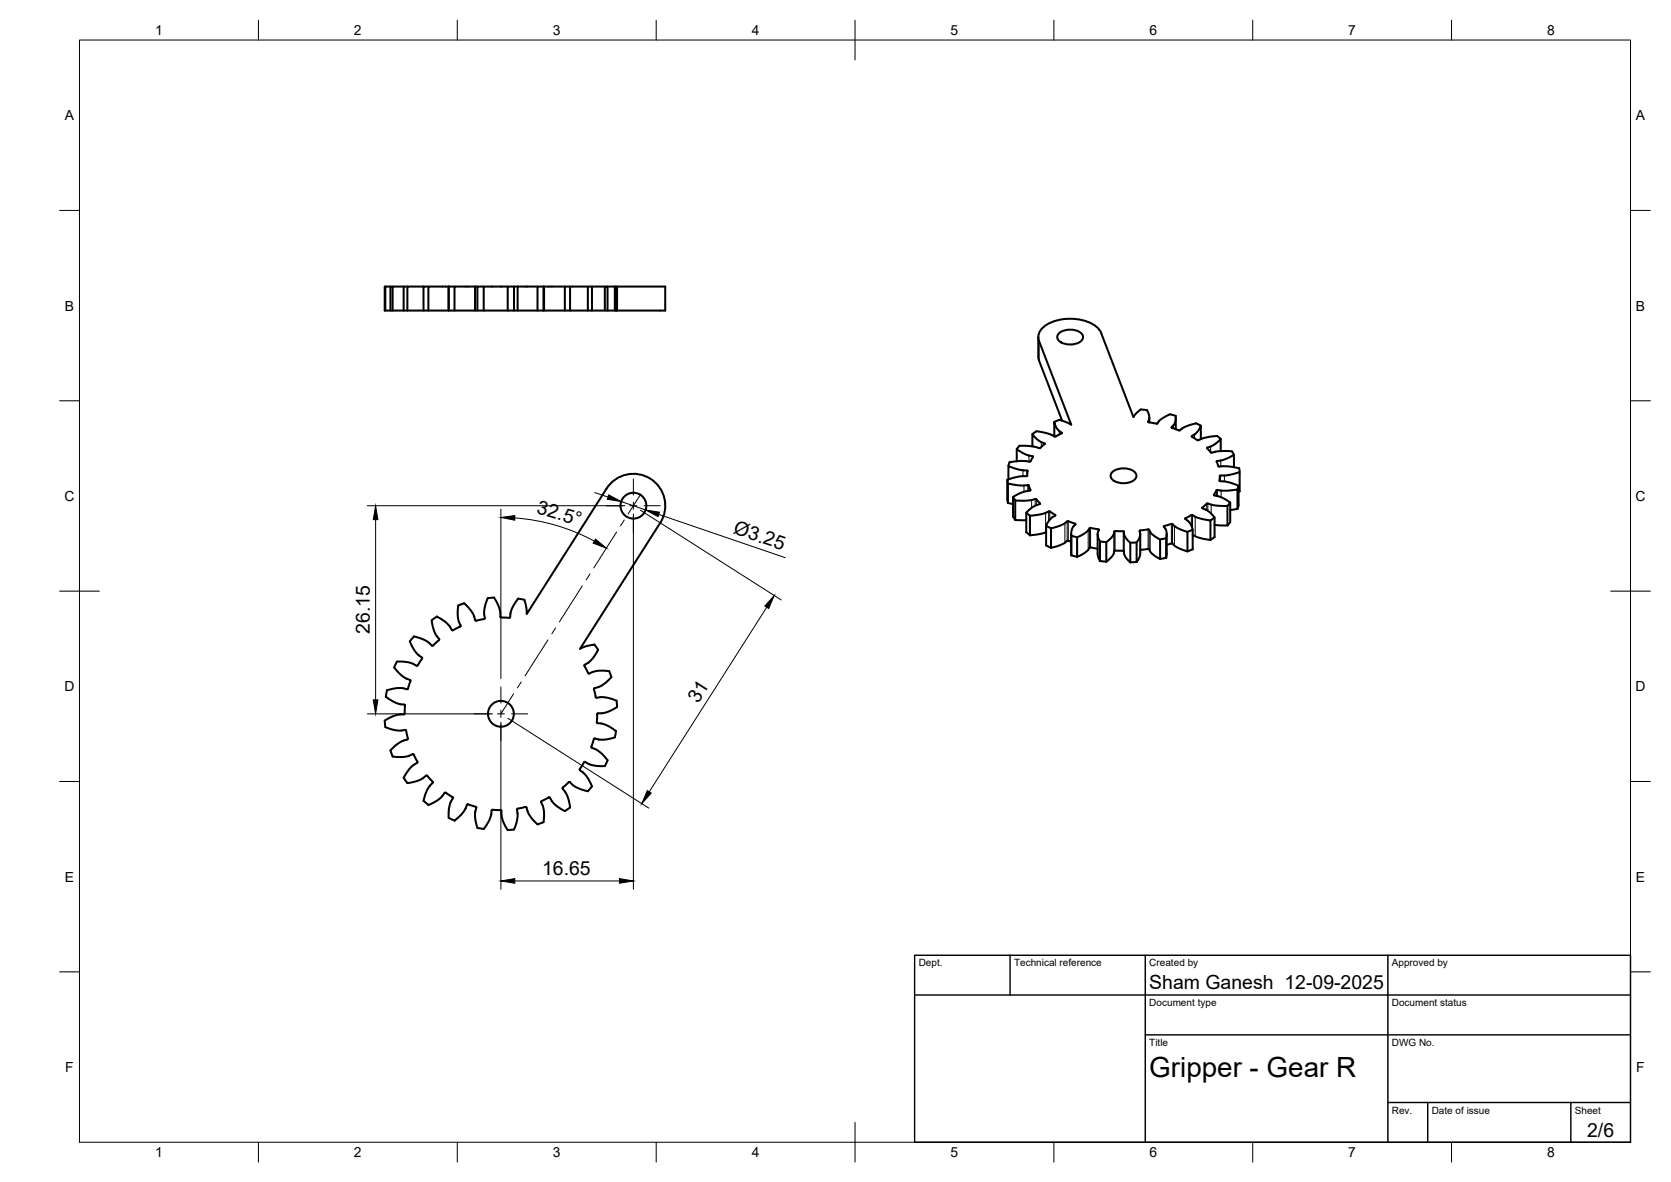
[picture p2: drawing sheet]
<svg xmlns="http://www.w3.org/2000/svg" width="420mm" height="297mm" viewBox="0 0 420 297" stroke-linecap="round" stroke-linejoin="round" font-family="sans-serif">
<!-- layer: Visible -->
<g fill="none" stroke="#000" stroke-width=".51">
<path d="M96.9 72h-.2v6h58.5M98.2 72h-1.3v6M98.7 72h-.5v6M101.5 72h-2.8v6M102.4 72h-.9v6M106.5 72h-4.1v6M107.7 72h-1.2v6M112.8 72v6M112.8 72h-5.1v6M114.3 72h-1.5v6M119.4 72h-5.1v6M119.4 72h.6"/>
<path d="M119.4 72v6M121.6 72h-1.6v6M127.7 72h-6.1v6M129.2 72h-1.5v6M130.2 72h4.9M130.2 72h-1v6M130.2 72v6M136.7 72h-1.6v6M136.8 72h5.2M136.8 72h-.1v6M136.8 72v6M142 78v-6h1.3v6"/>
<path d="M143.3 72h4.5M147.8 78v-6h1v6M148.8 72h3.3M152.1 78v-6h.7v6M152.8 72h1.8M154.9 78v-6h.3v6M154.9 72h-.3v6M155.2 72h12.1v6h-12.1M261.1 84.7v4.9l.2 1M261.3 85.7a3.4 3.4 0 0 1 1.8-4 12.2 12.2 0 0 1 12.3 .2l1.2 1.2 .3 .6 8.1 21.1 1.2-1.4a2.21 2.21 0 0 1 2.2-.3M261.3 85.7l8 21-2.1-.9a2.12 2.12 0 0 0-2.1 .2M261.3 90.6l5.8 15.1"/>
<path d="M266.3 83.7a4.5 4.5 0 0 1 5.9 .4 1.6 1.6 0 0 1-1.4 2.2 4.4 4.4 0 0 1-4.8-1 1.22 1.22 0 0 1 .3-1.6zM258.1 119.7a12.3 12.3 0 0 0-4.8 .9l.1 5.8M258.2 118.2l-1.9-.2-2.7-.9v3.4M258.2 118.2l.2 .1M258.3 119.5l-.2 .1M258.4 118.4l-.1 1.1M258.9 116l-2-.2-3.1 .4-.2 .9M259.6 109.1l.5-.4a1.21 1.21 0 0 1 1.6-.2l1.5 .3 2.1 .9 1.7-.9a3.9 3.9 0 0 1-1.9-2.8v3.7M259.6 114.7a8.6 8.6 0 0 1-3.9-1.8v3M259.6 114.7l.2 .1-.7 1.1-.2 .1M261.3 112.6l-1.3-.4-3.1-.2a1.24 1.24 0 0 0-1.2 .8M262.6 111.4a6 6 0 0 1-3-2.3v3.1"/>
<path d="M262.6 111.4l.1 .2-1.1 1h-.3M279.7 118.6a4.5 4.5 0 0 1 5.9 .4 1.6 1.6 0 0 1-1.4 2.2 4.4 4.4 0 0 1-4.8-1 1.22 1.22 0 0 1 .3-1.6zM288.4 103.1a2.87 2.87 0 0 1 .3 3l2.2 .4a6.2 6.2 0 0 1 3.3-2.4M289 105v1.2M294.2 104.1l1.4 .4M295.6 104.5v.6a3 3 0 0 1-1 2.3l.1 .1M295.6 105v2.9M302 107l-.7-.3a1.31 1.31 0 0 0-1.6-.1 8.2 8.2 0 0 0-3.2 1.6l-1.8-.7M304.4 113.7l2.2-.3h2.6a1.09 1.09 0 0 1 1.1 .9M306 115.9a9.9 9.9 0 0 0 4.3-1.6v3.1M306 115.9l-.1 .1 .5 1.2h2.6l2.6 .5M306.9 113.4v-3.1l-.5 .6a6.9 6.9 0 0 1-2.9 1.7l.9 1.1"/>
<path d="M306.9 110.3l-.4-.4a1.22 1.22 0 0 0-1.6-.2l-2 .3-1.7 .6-1.5-.9v-.1a4.5 4.5 0 0 0 2.2-2.6v3.3M311.6 117.7l.1 .9M253.3 120.6l.1 .9M253.4 126.4l1.3 .3M254.7 124.9l.6 .8M255.3 130.7h2.7M258.1 128.8l.9 .8M259 123.3a9.3 9.3 0 0 0-4.3 1.6v4.9l.6 .9M259 123.3l.1-.2-.5-1.2h-2.7l-2.5-.4v4.9M261.5 126.5l-1-1.1-2.6 .4h-2.6v4.9M261.5 126.5l-.1 .2a6.8 6.8 0 0 0-3.4 2.1l.1 4.9 .9 .8M263 133.7l-1.4 .5-2.6 .3"/>
<path d="M263.1 137.1l1.2 .6M263.1 132.2l1.2 .6M263.7 128.5a11.8 11.8 0 0 1-4.7 1.1v4.9M263.7 128.5l1.6 .9M265.3 129.4v.2a4.5 4.5 0 0 0-2.3 2.6v4.9M268.3 135.9a8.5 8.5 0 0 1-4 1.8M268.3 135.9l1.1 .3M269.3 134.2l.1 5.4M269.4 139.5l1.4 .4M269.4 134.6l1.4 .4M270.4 131.8a3.1 3.1 0 0 0-1 2.8v5M270.4 131.8l-2.1-.8a8.5 8.5 0 0 1-4 1.8v4.9"/>
<path d="M274.2 137.6l1.8 .3M274.2 132.7l2 .3M274.2 132.7h-.1a6.3 6.3 0 0 1-3.3 2.3v4.9M274.2 137.6h-.1a6.3 6.3 0 0 1-3.3 2.3M276 134.2v5.1l.6 1.7M276.2 133l.1 .2M276.3 133.2a2.69 2.69 0 0 0 .3 2.9v4.9M276.6 136.1l1.6 .1M280.4 133.5h-.2a4.1 4.1 0 0 1-2 2.8v4.9l.6-.5a3.6 3.6 0 0 0 1.4-2.3h.2M280.4 138.4h2.2a3.5 3.5 0 0 0 1.6 2.9M280.4 133.5h2.2a3.4 3.4 0 0 0 1.6 2.9v4.9M285.8 136.3l-1.6 .1"/>
<path d="M286.7 133.3h-.1a3 3 0 0 1-.8 3v4.9l.5-.8 .4-1.1v-5.1M286.7 133.3l2.1-.2a5 5 0 0 0 2.9 2.5v4.9l-.8-.5a4.3 4.3 0 0 1-2.1-2l-2.1 .2M293.2 135.3l-1.5 .3M293.3 134.2l-.1 6M293.4 136.9l1.4-.3a7.6 7.6 0 0 0 3.8 2M294.8 131.7a7.8 7.8 0 0 0 3.8 2v4.9M294.8 131.7l-2.2 .6a3 3 0 0 1 .6 3v4.9M299.8 129.5a10.5 10.5 0 0 0 4.6 1.3v4.9l-1.1-.2a8.5 8.5 0 0 1-3.4-1.1M299.9 129.5l-1.9 .8a4.1 4.1 0 0 1 1.9 2.8v4.9l-1.3 .6M299.9 133.1l-1.3 .6M302.3 127.6l.1 .1a6 6 0 0 1 3 2.4v4.9l-1 .7M302.3 127.6l1.3-1.1 2.4 .6h2.6v4.9"/>
<path d="M305.4 124.5a8.6 8.6 0 0 1 3.9 1.8v4.9l-.6 .8M305.4 131.9l3.2 .1M305.4 130.1l-1 .7M306.1 123.2l1.9 .1 3.1-.3v4.9l-1.8 .3M306.1 123.1l-.2 .1-.7 1.1 .2 .2M306.8 120.9l2.4 .3 2.2 .9v4.9M306.8 120.9l-.2-.1 .2-1.3 2.5-.2 2.4-.7v4.9l-.3 .1M309.3 126.3l-.6 .8M311.4 127l-.2 .9M311.4 122.1l-.2 .9M108.5 155.9l.1 .5a7.6 7.6 0 0 0 1.8 4.2M108.5 155.9l1.4-1a8.4 8.4 0 0 1 3.9 3.5l1.2-.6a.77 .77 0 0 0 .8-.6"/>
<path d="M119.8 156h-.2a8.5 8.5 0 0 0-2.9-4.4l-1.5 .6a7.7 7.7 0 0 0 .6 5M121.8 155.5l-2 .5M122.6 150.3a8.3 8.3 0 0 0-.7 5.2l-.1 .1M124.2 150.2a7.8 7.8 0 0 1 1.6 4.8M124.2 150.2l-1.6 .1M130.3 150.5a8.4 8.4 0 0 0-2.1 4.7h-1.4a.76 .76 0 0 1-1-.2M130.3 150.4l1.6 .3M131.8 150.7l.5 1.8 .1 1.8 20.1-31.5a8 8 0 0 1 11.1-2.5 8 8 0 0 1 2.4 11.1l-20.1 31.6 1.2-.5 2.4-.5 .9 1.3M276.6 141l1.6 .2M285.8 141.2l-1.6 .1M293.2 140.2l-1.5 .3M102.3 173.2a7.8 7.8 0 0 0-5 .3l-.3 1.6a8.4 8.4 0 0 0 4.8 2v1.4a.76 .76 0 0 1-.3 1 7.8 7.8 0 0 0-4.8 1.6l.2 1.6"/>
<path d="M106.1 165.2a.77 .77 0 0 1-.4 1l-.3 .3a.77 .77 0 0 1-.7 .8 7.9 7.9 0 0 0-4.9-1l-.7 1.4a8.3 8.3 0 0 0 4.1 3.3l-.6 2.1-.3 .1M108.6 162.2a8 8 0 0 0-4.5-2.3l-1.1 1.3a7.7 7.7 0 0 0 3.1 4M110.4 160.6a.76 .76 0 0 1-.6 .8l-.9 .8h-.3M150.4 163.3a8.2 8.2 0 0 1-3.5 3.9l.6 1.2a.77 .77 0 0 0 .7 .9 7.6 7.6 0 0 1 5-.6l.5 1.5M153.7 170.2a8.5 8.5 0 0 1-4.3 2.8l.2 1.4a.78 .78 0 0 0 .4 .9 7.8 7.8 0 0 1 5 .8l.2 1.6a8.2 8.2 0 0 1-5 1.6l-.1 1.4a.81 .81 0 0 0 .1 1 7.8 7.8 0 0 1 4.7 2l-.3 1.6M96.9 182.7a8.3 8.3 0 0 0 5.1 .8l.1 .1M98.7 190.1l.6 .1a7.7 7.7 0 0 0 4.6-.7l.7 1.2a.76 .76 0 0 1 .3 1M102.1 183.6l.3 1.2a.75 .75 0 0 1 0 1M102.4 185.9a7.8 7.8 0 0 0-4.2 2.7l.5 1.5M104.9 191.7a7.6 7.6 0 0 0-3.4 3.8l.9 1.3a8.3 8.3 0 0 0 4.9-1.9l.9 1a.75 .75 0 0 1 .6 .8M108.8 196.8a7.8 7.8 0 0 0-2.3 4.4l1.2 1.1a7.6 7.6 0 0 0 4.1-3M111.8 199.2a.77 .77 0 0 1 .9 .5l1.1 .6 .1 .3"/>
<path d="M145.8 193.3l-.1 .1a8.3 8.3 0 0 1 3.1 4.2M147.8 198.8l-1.1-.2a7 7 0 0 1-3.5-2.1l-1.1 .9a.76 .76 0 0 0-.6 .8 8.3 8.3 0 0 1 1.8 4.7M148.7 187.7l.1 .2M148.8 187.9a8 8 0 0 1 4 3.2M148.9 197.6l-1.1 1.2M149.3 185.7l-.6 2M152.1 192.5a8.2 8.2 0 0 1-5.1-1.1l-1.2 1.9M152.8 191.1l-.7 1.4M154.6 185.3a8.3 8.3 0 0 1-5.2 .3l-.1 .1M113.9 200.6a7.7 7.7 0 0 0-1.1 4.9l1.5 .7a7.9 7.9 0 0 0 3.1-3.9M117.7 202.1l1.1 .4a.77 .77 0 0 1 1 .5 7.6 7.6 0 0 0 .2 5l1.6 .3a8.4 8.4 0 0 0 2.1-4.8l1.4 .1a.76 .76 0 0 1 1 .2 7.6 7.6 0 0 0 1.6 4.8M117.7 202.1l-.3 .1"/>
<path d="M130.2 203.2l-.2 .1a8.2 8.2 0 0 1-.8 5.2l-1.5 .1M136.1 201.6a7.7 7.7 0 0 1 .6 5l-1.6 .6a8.5 8.5 0 0 1-2.8-4.4l-2.1 .4M138.3 200.5a7.7 7.7 0 0 0 3.7 3.3M138.3 200.4a.76 .76 0 0 0-1 .4l-.4 .2a.77 .77 0 0 0-.8 .6M143.4 202.9l-1.4 .9"/>
<circle cx="159.3" cy="127.1" r="3.2"/>
<circle cx="126" cy="179.4" r="3.2"/>
</g>
<!-- layer: Visible Narrow -->
<g fill="none" stroke="#000" stroke-width=".25">
<path d="M261.3 85.7v4.9M257.2 118.2v1.5M258.2 118.2v1.4M258.7 114.5v1.5M259.6 114.7v.3M261.8 111.1v1.2M262.6 111.4v.2M266.3 108.3v.9M267 108.7v.2M288.7 106v.1M288.9 105.4v.7M294.6 107.4v.1"/>
<path d="M295.1 106.9v.8M299.7 109.6v.2M300.3 109.2v1M303.6 112.5v.2M304.4 112.2v1.5M306 115.9v.4M306.7 119.6v1.3M306.9 119.5v1.4M307 115.7v1.5M307.9 119.5v1.5M257.5 122v1.6M258.4 121.9v1.5"/>
<path d="M258.7 122v1.3M259.1 123.2h.1M259.4 125.7v1.9M260.3 125.4v1.7M260.6 125.5v1.5M261.5 126.5v.1M262.9 128.9v4.9M263.7 128.5v2.5M263.9 128.6v2M265.3 129.4v.2M267.8 131.5v4.9M268.3 131v4.9"/>
<path d="M268.6 131v4.9M270.3 131.6v.3M273.6 133.3v4.9M274 132.7v5M274.2 132.7v4.9M276.2 133v.5M280.1 134.1v5M280.2 133.6v4.9M280.4 133.5v4.9M282.4 133.5v4.9M282.6 133.6v5.5M286.7 133.3v.7"/>
<path d="M288.7 133.1v4.9M288.9 133.1v5M289.2 133.7v4.9M292.7 132.2v.3M294.5 131.7v4.9M294.8 131.7v4.9M295.3 132.2v4.9M298 130.3v.1M299.6 129.5v2.6M299.8 129.5v3.4M300.5 129.9v4.9M302.3 127.6v.1"/>
<path d="M303.4 126.6v1.6M303.7 126.5v1.9M304.5 126.8v2.3M305.2 124.4h.1M305.9 123.2v1.4M306.1 123.2v1.5M306.6 120.8h.1M307 123.3v1.7"/>
</g>
<!-- layer: BORDER -->
<g fill="none" stroke="#000" stroke-width=".25">
<path d="M20 10.1h390v276.9h-390zM65 5.1v5M115 5.1v5M165 5.1v5M215 5.1v10M265 5.1v5M315 5.1v5M365 5.1v5M15 52.9h5M410 52.9h5M15 100.7h5M410 100.7h5"/>
<path d="M15 148.6h10M405 148.6h10M15 196.4h5M410 196.4h5M15 244.2h5M410 244.2h5M65 287v5M115 287v5M165 287v5M215 282.1v9.9M265 287v5M315 287v5"/>
<path d="M365 287v5"/>
</g>
<!-- layer: TITLEBLOCK -->
<path d="M230 240.1h180v46.9h-180zM230 250h180M254 240.1v9.9M288 240.1v46.9M349 240.1v46.9M288 260.1h122M349 277.1h61M359 277.1v9.9M395 277.1v9.9" fill="none" stroke="#000" stroke-width=".36"/>
<!-- layer: Smart Centers -->
<g fill="none" stroke="#000" stroke-width=".25">
<path d="M152.5 127.1h4.1M155 133.7l-5.7 9M157 130.7l-1 1.5M158.3 127.1h1.8M159.3 120.3v4.1M159.3 126.2v1.8M159.3 129.8v4M161.1 124.1l-3.2 5.1M161.9 127.1h4.1M139.7 157.8l-1 1.5M146.4 147.2l-5.7 9.1M148.3 144.2l-.9 1.5"/>
<path d="M119.2 179.4h4.1M125.1 179.4h1.7M125.9 172.6v4.1M125.9 178.5v1.8M128.6 179.4h4.1M129.1 174.4l-3.2 5M131.1 171.4l-1 1.5M137.8 160.8l-5.8 9M125.9 182.1v4"/>
</g>
<!-- layer: FD_Dimensions -->
<g fill="none" stroke="#000" stroke-width=".25">
<path d="M92.4 127.1h64.7M94.4 130.6v45.3M125.9 127.9v42.6M129.5 130.2a49.4 49.4 0 0 1 19.9 5.8M149.5 123.8l3.4 1.1M156.2 126l6.1 2.2M159.3 129.2v94.3M161 128.2l35.4 22.6M165.6 129.3l31.9 10.9M192.8 152.6l-29.6 46.4M92.4 179.4h31.4M125.9 181.5v42"/>
<path d="M127.7 180.5l35.4 22.6M129.4 221.4h26.3"/>
</g>
<path d="M94.4 127.1l.6 3.5h-1.1zM125.9 130l3.6-.4-.1 1.1zM149.7 135.5l2.8 2.3-3.4-1.3zM153.1 124.4l3.1 1.6-3.5-.5zM162.3 128.2l3.5 .5-.3 1.1zM194.7 149.7l-1.4 3.2-1-.6zM93.9 175.9h1.1l-.6 3.5zM162.8 198.7l.9 .6-2.3 2.7zM125.9 221.4l3.5-.6v1.2zM155.7 220.8l3.6 .6-3.6 .6z" fill="#000" stroke="#000" stroke-width=".25"/>
<text font-size="7" x="289" y="270.6">Gripper - Gear R</text>
<g font-size="4.9">
<text x="134.7" y="129" transform="rotate(16 134.7 129)">32.5°</text>
<text x="184.2" y="134" transform="rotate(19 184.2 134)">Ø3.25</text>
<text x="93" y="159.3" transform="rotate(-90 93 159.3)">26.15</text>
<text x="175.5" y="177" transform="rotate(-58 175.5 177)">31</text>
<text x="136.3" y="219.9">16.65</text>
<text x="289" y="248.5">Sham Ganesh 12-09-2025</text>
<text x="399.1" y="285.7">2/6</text>
</g>
<g font-size="3.5">
<text x="39" y="8.8">1</text>
<text x="89" y="8.8">2</text>
<text x="139" y="8.8">3</text>
<text x="189" y="8.8">4</text>
<text x="239" y="8.8">5</text>
<text x="289" y="8.8">6</text>
<text x="339" y="8.8">7</text>
<text x="389" y="8.8">8</text>
<text x="16.3" y="30.2">A</text>
<text x="411.3" y="30.2">A</text>
<text x="16.3" y="78">B</text>
<text x="411.3" y="78">B</text>
<text x="16.2" y="125.9">C</text>
<text x="411.2" y="125.9">C</text>
<text x="16.2" y="173.7">D</text>
<text x="411.2" y="173.7">D</text>
<text x="16.3" y="221.6">E</text>
<text x="411.3" y="221.6">E</text>
<text x="16.4" y="269.4">F</text>
<text x="411.4" y="269.4">F</text>
<text x="39" y="290.8">1</text>
<text x="89" y="290.8">2</text>
<text x="139" y="290.8">3</text>
<text x="189" y="290.8">4</text>
<text x="239" y="290.8">5</text>
<text x="289" y="290.8">6</text>
<text x="339" y="290.8">7</text>
<text x="389" y="290.8">8</text>
</g>
<g font-size="2.5">
<text x="231" y="242.9">Dept.</text>
<text x="255" y="242.9">Technical reference</text>
<text x="289" y="242.9">Created by</text>
<text x="350" y="242.9">Approved by</text>
<text x="289" y="252.8">Document type</text>
<text x="350" y="252.8">Document status</text>
<text x="289" y="262.9">Title</text>
<text x="350" y="262.9">DWG No.</text>
<text x="350" y="279.9">Rev.</text>
<text x="360" y="279.9">Date of issue</text>
<text x="396" y="279.9">Sheet</text>
</g>
</svg>
